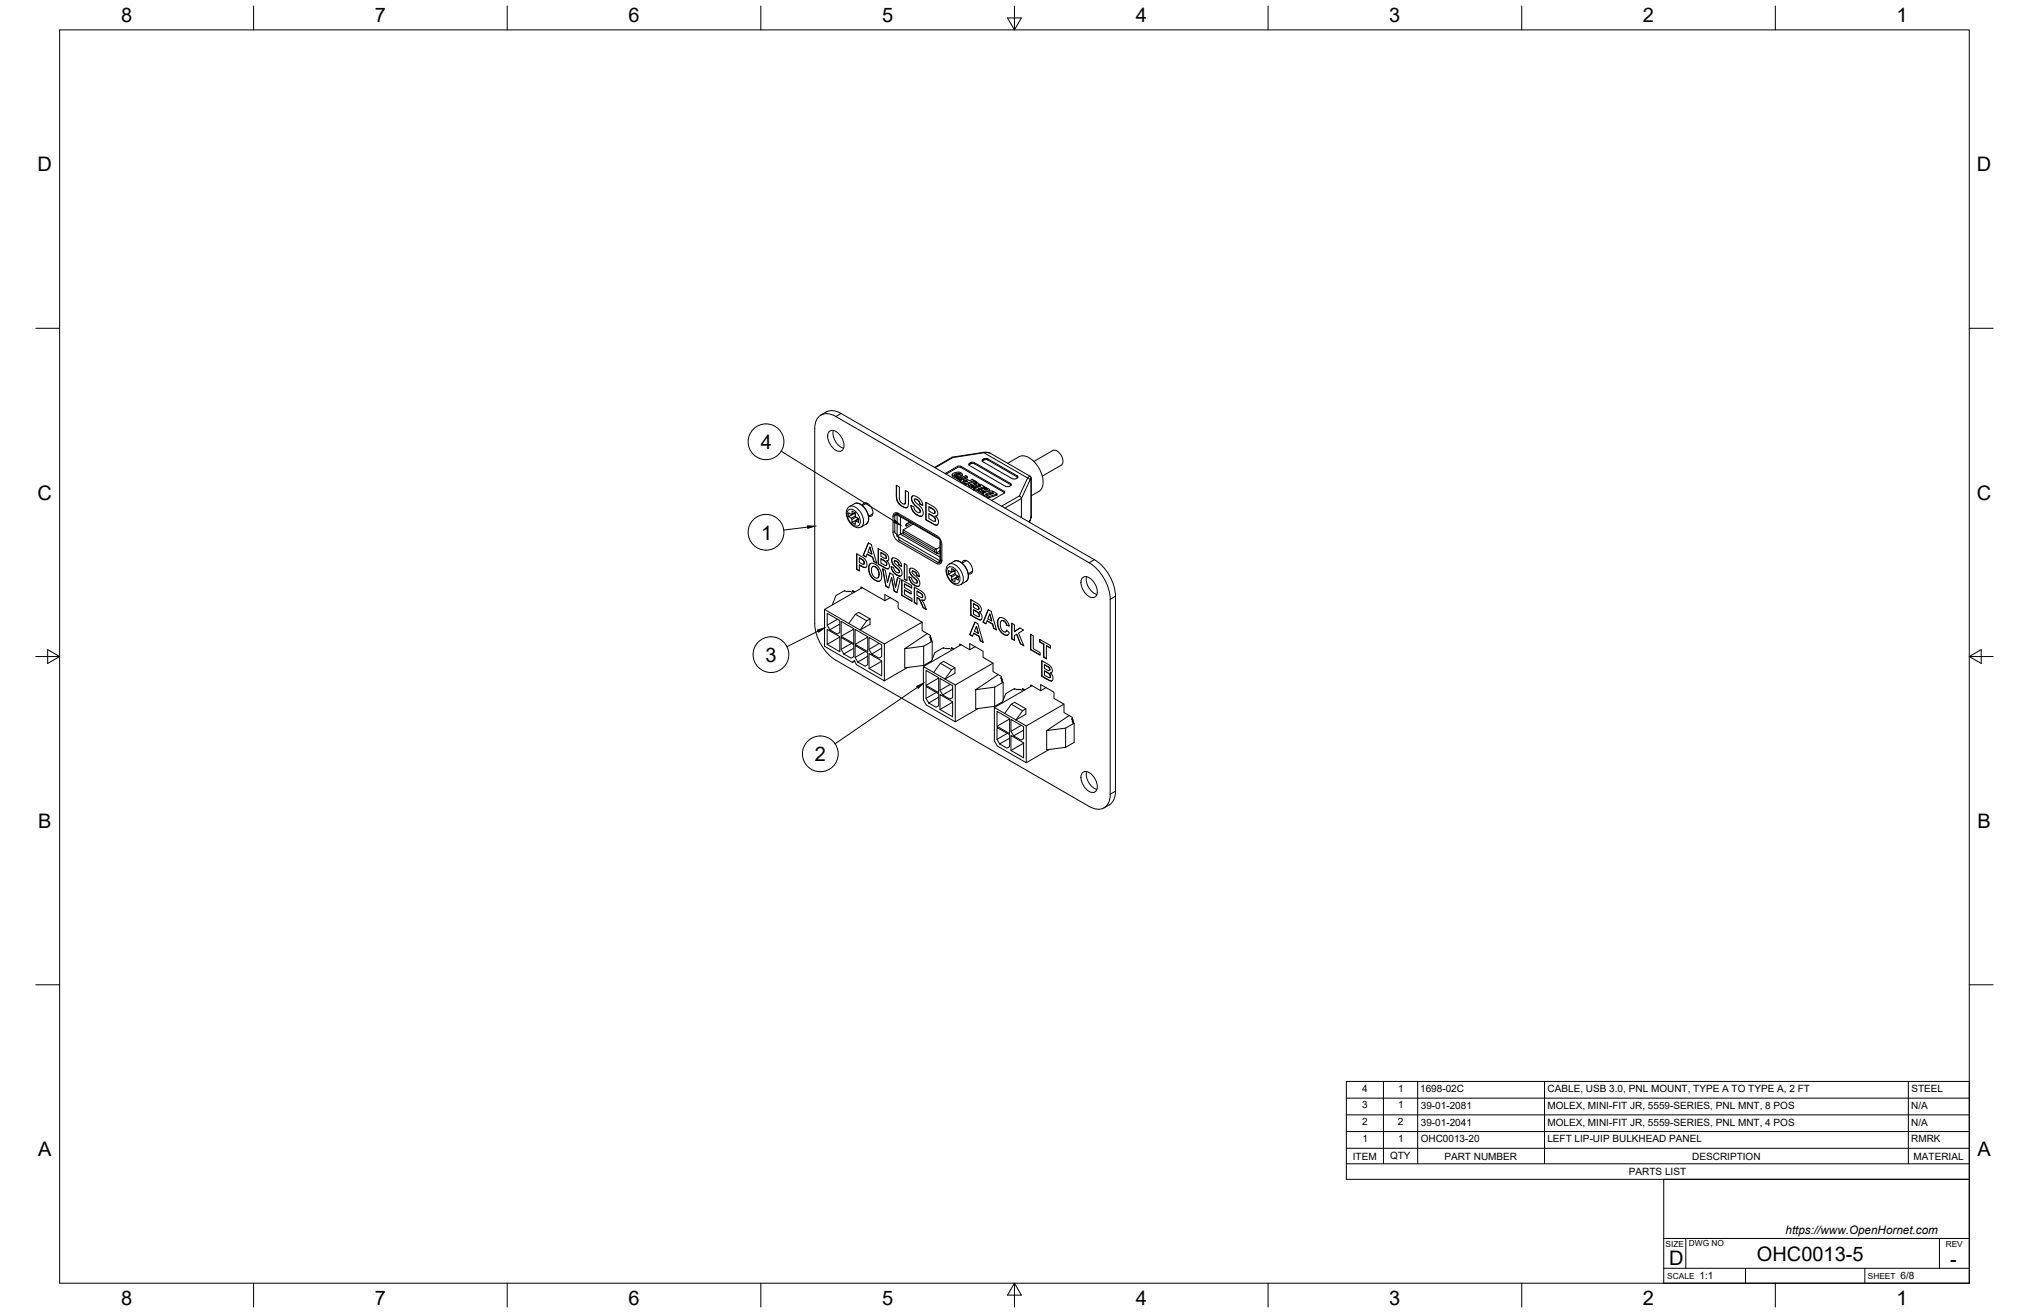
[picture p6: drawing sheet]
<svg xmlns="http://www.w3.org/2000/svg" width="864mm" height="559mm" viewBox="0 0 864 559" stroke-linecap="round" stroke-linejoin="round" font-family="sans-serif">
<!-- layer: Visible -->
<g fill="none" stroke="#000" stroke-width=".43">
<path d="M349.4 176.6a6.6 6.6 0 0 1 6-1.7l2.6 1.1 107.8 62.2M352.9 183.7a3.2 3.2 0 0 1 4.6 1.5 5.9 5.9 0 0 1 1.1 6.3 3.2 3.2 0 0 1-4.6-1.4 5.9 5.9 0 0 1-1.1-6.4zM354.7 183.2a7 7 0 0 0 4.4 7.6M405.6 194.7l-.4-.1-7.5 4.3M412.7 197.6l-.3 .3M412.7 197.7l1.1-.5 1 .2 15.6 9.1M413.1 196.9h1.7M413.1 196.9l-.7 .5 .3 .7 15.3 8.9a1.62 1.62 0 0 0 2.4-1l-.3-.3M414.8 196.9l15.3 8.8M418.8 195.3l-.7 .5 .2 .7 12.5 7.2M418.8 195.8l-.7 .5M418.8 195.3h1.7l12.4 7.2"/>
<path d="M418.8 195.8h1.7l12.4 7.2M420.7 192.6l1 .4M420.7 192.6l-1.9-.1-13.5 2.1M420.7 192.6l.7 .3M421.7 193l16.7 9.7M428.9 197.2l4.8-2.8a5.6 5.6 0 0 1 6.3 2 10.9 10.9 0 0 1 3.3 11.7l-1.1 1-3.2 1.9M440 196.4l8.1-4.7a3.8 3.8 0 0 1 4.2 3.6v1.9l-.6 .8-8.1 4.6M361.1 215.9l3.4-1.8 1.2 .2 1.2 .8 1.5 1.6 1.1 2.1 .3 2.2-.6 1.6-3.5 2-1.5-.2-1.4-.9-1.6-1.8-.8-1.9-.1-2.3zM361.2 219.9l1.1 .7M362.6 218.8v-1.3l1.5 .8-.1 1.3 1.5 1.2-.1 1.6-1.1-.7 1.2-.9M363.5 218.5v.1M364 218.2l-1.6 .7"/>
<path d="M364 218.3l-1.6 .6-1.2-.6v1.6l2.3-1.3 .6 .3M364 219.6l-1.7 1 .3 .5 1.7-1M368.9 214.1l-1.8 1a1.51 1.51 0 0 1 1.2-1.2 1.51 1.51 0 0 1 1.6 .8 4 4 0 0 1 1.2 4.9l-1.4 .1 1.8-1.1M381.6 206.6v4.8l.3 1.6 1.7 2.2 1.4 .7h1.2M381.6 212.4l.5 1M381.7 218.8l-.8 .2M381.7 218.8l.1 .1M381.7 212.4l-.2-5.9 1.3 .7 .2 6 1.3 1.2 .6 .1 .4-.4M381.8 218.8l-.2 .4-.7-.2v7.8l.2 .1M381.9 218.8l.6 .7 17.6 10.1v8.3l.3 .9M382 213.5l.8 1M382.3 218.5l-.5 .3"/>
<path d="M382.4 218.5l16.7 9.7 1.3 1.7 .5 1.9M382.4 218.5l-1-.3-.8 .2-.5 1.4 .1 7.3 .7 1.9 1.5 1.4M382.5 218.6l-.6 .1M382.7 214.6l1.6 1M384.2 215.6l1.3 .4M385.4 214l-.1-5.3 1.4 .8-.2 5.7-.4 .7-.7 .2M385.4 208.8v4.6l-.4 1.1M387.8 215.2l.7 2.3 .9 1.1 1.1 .6M387.9 212.2l.7 1.8M388.2 211.3l-.2 .8M388.3 211.2l1.3-.1 1.8 1.2 1.1 1.6 .3 1.2-1.3-.6M388.5 217.5l-.8-2.4 1.3 .6 .4 1.4 1 .9 .9 .2 .3-.5"/>
<path d="M388.5 211l-.5 .8 .3 1.6 1.1 1.5 2.1 2 .3 .8-.4 .5M388.5 214l2.7 2.5M388.6 217.4l1.9 1.8 1.9 .4M389.4 212.4l1.3 .4 .9 1.6 1.1 .6M389.4 212.4l1 .2M389.5 212.4l-.3 .4 .2 .6 2.6 2.5 .8 1.5v1.7l-.5 .6-.5 .1M390.3 212.7l.9 .7M390.4 219.2l1.5 .5M391 216.5l.6 .6M391.1 213.4l.5 1M391.5 217.1l.3 .5M394.2 213.8v7.3"/>
<path d="M395.4 218.7l2.3 1.3M395.4 215.8l1.9 1M397.2 216.9l.6 .4M397.7 217.4l.3 .6M397.9 218.1l-.2 .4 .3-.6-.4-.9-2.2-1.2v1.7l2.3 1M398.3 219.7l.6-.3 .3-.8-.7-1.9-1-.9-3.4-2.1v7.5M398.7 219.5l-.4 .2 .9 1.2 .3 1.3-.2 .9-.6 .4M402.3 201.5l5.3-3 1.1-.2 18.7 10.8M402.7 201.8l4.9-2.9 1.1-.1 18.7 10.8M405.3 201.9l.1 .8 1.5 .6M405.5 201.6l2.5-.7 1.6 .9-1 .7-1.7 .3-1.3-.5zM406.2 202v.1"/>
<path d="M406.3 201.9l1.7-.6 .7 .4-1.8 .7-.6-.2zM406.3 201.8v.4M406.9 203v.5l.9 .4M406.9 203l1.7 .4 2.4-1 .7 .4-3.2 1.2-.7-.4 .2-.2zM407 201.6v.5M407.8 203.4l.1 .7 .6 .4v-.5M407.9 201.4v.4M408 201.4v.4M408.5 201.5v.5l-2.1 .3M408.7 203.9v.5M408.7 204.7v.6M408.8 204.6l1.8-.7 2 .7 1.1-.6 .9 .5-3.8 1.6-1.9-1.1z"/>
<path d="M409.6 201.8l-.2 .8-1.3 .6M409.8 204.9l1-.5 1.1 .4-1.5 .5zM410 204.8v.3M410.3 204.6v.5M411 202.4v.1M411 204.4v.5M411.3 205l-1.2 .2M411.4 204.5v.5M411.7 202.9v.5l-3.2 1M412.1 206.1l.1 .7 1.5 .8 .4-.1v-.6M412.2 206l2.8-1.3 .7 .5-1.5 .6 1 .4 .6-.4-.7-.3 .8-.1 .8 .5-1.7 .9-1.7-.7-.2 .2 1 .6-.4 .2zM412.3 205.8l-1.5 .6 .1-.5"/>
<path d="M413.7 207.1v.5M413.7 204v.2M414.1 207l.7 .3M414.4 207.5l.1 1 2 .2M414.4 207.5l.6-.3 .7 .4 1.7-.7-.9-.4 .9-.3 1.5 .8-2.8 1.3-1.4-.1-.2-.2 .5-.2zM414.4 208h.1M414.6 204.5v.5M414.7 208.2v.5M415 204.7v.2M415.1 205.4v.6M415.1 206l-.4 .1M415.1 206l.3 .1"/>
<path d="M415.6 205.3v.1M415.7 205.8v.2M415.8 205.2v.2M416.1 208.3v.5M416.5 208.6l.1 .6 1.4 .8 .5-.2v-.5M416.5 208.5l2.8-1.2 .6 .4-1.2 .5 .9 .3 .6-.2-.5-.4 .6-.1 .9 .6-1.7 .8-1.7-.7-.2 .2 .9 .6-.5 .3zM416.5 206.5v.5h.6M416.5 206.7l-1.5 .5M416.7 206v.4M418 209.6v.4M418.4 210.3v.6M418.5 210.1l1.4-.8 2.1-.4 2.3 1.3-3.8 1.5-2-1.1z"/>
<path d="M418.5 209.4l.6 .2M418.8 207.1v.5M418.9 207l-.1 .6-2.2 .8v-.3M419.3 207.3v.2M419.5 210.3l2.1-.8 1.4 .4-2.8 1zM419.6 207.8v.5M419.7 207.9v.5M419.7 208.3l-.5 .1M419.7 208.4l.2 .1M419.8 207.8v.1M419.9 207.7v.1M420.5 211.5v.5"/>
<path d="M421.2 208.4v.6M422.4 210.1l-.9-.1-1.7 .7M422.4 209.6v.5M424.3 210.1v.6l-3.8 1.3M427.4 209.9l-5.3 3.1M427.4 209.1l.3 .4-.3 .4M427.4 209.6l.2 .1M432.9 203.4l-1.1 .5-1-.2M432.9 202.5l.4 .5-.4 .4M432.9 203l.3 .2M433.9 211.1l.9 1.1-.1 8.1M438.2 202.7h.2"/>
<path d="M438.4 202.7l.5 .9M438.9 203.6l-.1 .2M438.9 219.6l-.8 2.6M439 203.6l-.2 16.7M362.6 221.1v1.3l2.4-1.3M364 221.9v1.3l-1.4-.8M364.7 235.7v6.6l1.1 .6M364.9 220.5v.5M365.4 220.8l-1.4 1.1 .3-.2M365.8 237.5l1.8 1.1 .3 1.1a.7 .7 0 0 1-.6 .5 .7 .7 0 0 1-.7-.3l-.8-.5zM365.8 237.5l1.5 .8M367.2 238.3l.5 .5"/>
<path d="M367.4 236.4l1.2 .7 .6-1.3 2.3 1.3 .5 1.8 1.1 .7M367.5 236.3l2.1-5.3 1.2 .7 2.3 8-1.2-.7M367.6 238.9l.3 .6M367.8 239.6v.4M369.1 235.9l2.4 1.2M369.7 231.1l-2.2 5.2 1.1 .7M370.2 232.9l.9 2.9-.8-2.9-.9 2.1 1.6 .8M370.6 239.8l-.5 .6-.3 1.3 .2 1.8 .6 1.4M371.4 237.2l.6 1.7M373.9 233.5v6.5M374.9 237.8l2.1 1.2M374.9 235.2l1.8 .9"/>
<path d="M376.6 236.2l.5 .4M376.9 239.1l.5 .4M377 236.7l.3 .5M377.2 237.3l-.2 .4 .3-.6-.4-.8-2-1.1v1.5l2.1 1M377.3 239.6l.2 .5M377.5 238.7l.6-.3 .2-.6-.6-1.8-3.9-2.6v6.7M377.9 238.6l-.4 .1 .8 1.1 .3 1.1-.2 .8-.5 .4M379.5 238.5l.6 1.6M379.7 237.7l-.1 .7M379.8 237.6l1.2-.1 1.7 1.2 .8 1.2 .3 1.2-1.2-.6M380 237.4l-.4 .7 .1 1.1 .9 1.5 2.1 2 .2 .7-.4 .4M380.8 238.7l.9 .2"/>
<path d="M380.8 238.7l1.3 .4 .6 1.3 1.1 .6M380.8 238.7h-.1M380.9 238.7l-.3 .3 .1 .5 2.4 2.3 .7 1.3 .1 1.5-1 .6M381.1 226.9l.7 1.2M381.6 238.9l.8 .6M381.9 228.1l.7 1.3M382.3 239.6l.4 .8M382.4 230.4l16.7 9.6 1.3-.2 .5-1.3M382.5 229.4v.3l17.2 9.9 .5-.3v-.5M384.4 226.4l13.4 7.7v.8l-13.4-7.7zM384.4 226.4v-.9l14.1 8.2-.7 .4M384.4 226.7l-2.6 1.5"/>
<path d="M385 239.9v6.5l1 .6M387.2 222.2l-1.5 .9-.1 .7 2.4-1.1M387.3 222.3l-1.7 .9M388.7 223.1l-4.3 2.4M394.2 221.1l3.7 2.2 1.1 .1M394.2 221.1l3.7 2.2M397.6 220.1l.5 .5M397.8 223.4h1M397.8 234.9l.7 .4M398 220.7l.2 .6M398.1 221.3l-.2 .5 .3-.7-.5-1.1-2.3-1.3v2l2.1 1.2 .4-.1M400 234.5h-.1"/>
<path d="M400.1 235.3l-.8 .5-.8-.5M400.1 234.5h-.1M400.1 232.8l-1.6 .9v1.6M400.1 234.4l-1.6 .9M400.2 229.6h-.1M400.4 238.8h-.5l-.2 .8M400.9 238.5l-.5 .3M400.9 231.8v6.7M400.9 238.3l-.5 .5M409.5 239.6a1.51 1.51 0 0 1 1.2-1.2 1.51 1.51 0 0 1 1.6 .8 4 4 0 0 1 1.2 4.8l-1.4 .2 1.8-1.1M411.3 238.6l-1.8 1.1M465.8 238.2a19.9 19.9 0 0 1 9 15.5v83a6.3 6.3 0 0 1-2.6 5.8l-2.3 1.3"/>
<path d="M350.9 259.4l25.5 14.7v15.7l-11.9-6.9-.8-1.8-.9 .8-11.9-6.8zM362.9 251.8v-.5l1 .6M363.4 251.6l-.9 .4-.7-.4-1.3 .2-.6-.3-.4 .2-.1-.3-3.6 2.1-1.6 4M365.8 240.5l2 .9M366.4 250.4v-.6l10.2 5.9M367 250.1l-16.1 9.3M367.7 240.1h-.1M368.3 241.6l.5-.4 .2-.8-.6-2.1-1.2-1.1-2.6-1.5 .1 6.6M368.4 241.5h-.7M368.6 241.4h-.8l-1.9-1-.1 2.6-1.2-.7M369.7 242l.8 2.9M370 240.4l-.2 1.5"/>
<path d="M370.1 240.4l.8-.7 1.6 .4 1.5 1.3 1.1 2 .2 1.8-.3 1.5-1.2 .7-1.3-.4M370.6 244.9l2 2 1.2 .5 .8-.2M370.6 244.9l.6 1.1 1.4 .9M371.3 241.2l-.4 1.4 .5 2 1.1 1.3h1.2M372.5 241.3l1.3 1.1M372.6 241.2h-1.3h1.3l1.2 1.2 .4 2-.5 1.5 .4-1.4M373.7 242.5l.5 1.9M373.9 240l3.3 1.9 1 .1M373.9 240l3.3 1.9M375.8 242.1l1.3 7.3 1.2 .7M377 249.5l1.3 .7 1.2-4.3 1.2 5.6 1.1 .6M377.1 242h.9"/>
<path d="M377.4 240.2l-.2 .4 .3-.6-.5-1-2.1-1.2v1.8l2.3 1M377.7 247.8l-.9-5.1-1.2-.6 1.5 7.3M378.8 243.9l-1.1 3.9 1-4 1.4 .8 1 5.3M378.9 254.4l-2.3 1.3v-2.7l5.7 3.3v2.6l10.2 5.9v3.6l3.5 2v.9M378.9 254.3v.1M379.4 241.1l.6 2.1 1.7 1.5M379.4 245.9l1.3 5.6M380 243.2l-.7-2.1 1.1 .5 .3 1.1 .7 .8 .9 .3 .5-.5M380 240.1l2.4 2.2M380.1 243.1l1.6 1.6 1.8 .4M381.6 244.7l1.4 .5M382.1 245.8l-1 4.1 .9-4.2 1.2 .7-1.4 5.8-1.2-.7"/>
<path d="M382.2 242.3l.6 .5M382.7 242.9l.2 .4M383.9 246.8v6.5l4.3 2.5M384.9 248.5l3.1 1.8v-1.1l-4.2-2.5 .1 6.6M385 246.4l-.1-6.6 1.1 .7v6.7l-1.1-.7M387 245.5l.5 2.1 1.8 1.4M387.1 242.8l.6 1.6M387.3 242l-.1 .8M387.4 242l1.2-.1 1.7 1.2 .9 1.4 .2 1-1.2-.6M387.5 247.6l-.7-2.1 1.2 .5 .4 1.2 .6 .6 .9 .4 .5-.5M387.6 241.8l-.4 .7 .2 1.3 .7 1.1 2.3 2.3v.7l-.3 .3M387.6 244.5l2.3 2.2"/>
<path d="M387.6 247.5l1.7 1.5 1.8 .5M387.8 252.7l-2.9-1.6v1.8l3.3 1.9v1.1l-4.4-2.5M388 250.2l-3-1.7-.1 1.5 2.9 1.7v1.1l-2.9-1.7M388.3 243.1l1 .1M388.4 243.1l1.2 .4 .7 1.3 1.1 .6M388.4 243.1h-.1M388.5 243l-.3 .3 .1 .6 2.4 2.2 .7 1.3 .1 1.5-.4 .5-.6 .2M389.1 256.5l1.2 .7v-2.8h.3l.9 .8 1.5 3.4 1.2 .7M389.1 243.3l.9 .6M389.2 249.1l1.4 .4M389.2 249.9v6.5l1.1 .6M389.8 246.7l.6 .5"/>
<path d="M389.9 243.9l.4 .9M390.2 247.2l.3 .5M390.3 254.4l.9 .5M390.3 251.6v1.7l2.2 1M391.1 254.9l.5 .5M391.5 255.4l1.5 3.2M392 252.7l.6 .4M392.2 252.6l-1.9-1 2.1 1.3 .3 .7-.2 .7M392.3 255.4l.8 .1 .6-.4 .1-1-.4-1.2-1.2-1.3-3.1-1.7 .1 6.5M392.5 253.2l.2 .5M392.5 254.3h-.1M392.6 253.8v.4"/>
<path d="M393.5 255.4h-1.2l2 4.1-1.4-.8M403.4 240.5l3.5-1.9 1.3 .2 1.4 .9 1.3 1.6 1 2 .3 2.1-.6 1.7-3.5 1.9-1.4-.1-1.4-.8-1.5-1.6-.9-2.2-.2-2.2zM403.6 244.4l1.2 .6M405 245.6v1.2l2.5-1.2M405.1 243.3v-1.3l1.4 .8v1.3l1.4 1.2v1.6l-1.1-.7 1.1-.9M406 243v.1M406.4 242.8l-1.6 .6M406.4 242.8l-1.6 .6-1.2-.6v1.6l2.4-1.3 .5 .3M406.5 246.4l-.1 1.3-1.4-.9M406.5 244.1l-1.7 .9 .2 .6 1.8-1M407.4 244.9l-.1 .6M407.9 245.3l-1.4 1.1 .3-.2"/>
<path d="M413.3 255.2v6.5M414.3 259.6l2.1 1.2M414.3 256.9l1.8 1M416 257.9l.5 .4M416.4 258.4l.3 .5M416.6 259l-.2 .4 .3-.6-.4-.8-2-1.1v1.6l2.1 .9M420.7 259.5l-2.2 5.3 1.2 .6M460.7 245.9a3.2 3.2 0 0 1 4.6 1.5 5.9 5.9 0 0 1 1.1 6.4 3.2 3.2 0 0 1-4.6-1.5 5.9 5.9 0 0 1-1.1-6.4zM462.5 245.4a7 7 0 0 0 4.4 7.6M352.1 267.9l5.3 3.1v6.3l-5.3-3.1zM352.1 261l5.3 3.1v5.1l-1.1 .6-3.1-1.8-1.1-1.9zM356.4 263.5l-4.3 2.6"/>
<path d="M357.4 271.1l-5.3 3.1M357.4 265.6l-4.2 2.4M358 271.3l5.4 3.1v5.1l-1.2 .6-3.1-1.8-1.1-1.9zM358 264.4l5.4 3.1v6.4l-5.4-3.1zM362.4 273.8l-4.4 2.6M363.4 267.7l-5.4 3.1M363.4 275.9l-4.3 2.4M364 274.7l5.3 3.1v5.1l-1.1 .6-3.1-1.8-1.1-1.9zM364 267.9l5.3 3.1v6.3l-5.3-3.1zM364.1 261.4l1.4-.8 4.8 2.8M368.3 277.3l-4.3 2.5M368.9 264.2l1.4-.8v2.3l-4.2 2.4 2.8-3.9-4.8-2.8-2.8 3.9"/>
<path d="M369.3 279.3l-4.2 2.4M369.3 271.1l-5.3 3.1M369.9 278.2l5.4 3.1v6.3l-5.4-3.1zM369.9 271.3l5.4 3.1v5.1l-1.2 .6-3.1-1.8-1.1-1.9zM374.3 273.8l-4.4 2.6M375.3 275.9l-4.3 2.4M385.1 276.1v8.1l8-1 3.4-2M392.5 264.8l-16.1 9.3M393.1 275v8.2M394.7 269.7l-9.6 6.4 8-1.1M396 270.9l-.4 .2 .7 .4v.5M396.3 271.5l-.3 .3 .4 .2-.4 .3 .6 .4-.4 .2h.6l-3.7 2.1"/>
<path d="M396.4 272v.6M396.6 272.7v.2M396.8 272.9v7.7M405 276.1v-.5l1 .6M405.4 275.9l-.8 .4-.7-.4-.4 .2-.4-.2-.5 .2-.6-.3-.4 .2-.1-.3-3.6 2-1.6 4.1M408.5 274.7v-.6l4.2 2.4M409.1 274.4l-16.1 9.3M412.7 270.1l1.2 .7 .6-1.3 2.3 1.3 .5 1.8 1.1 .7M412.8 270l2.2-5.2 1.2 .7 2.3 7.9-1.3-.7M413.3 261.7l3.3 1.9 1 .1M413.3 261.7l3.3 1.9M414.4 269.6l2.4 1.2"/>
<path d="M415 264.8l-2.2 5.2 1.2 .7M415 275.2l-2.3 1.3v-2.6l5.7 3.3v2.6l4.3 2.4v3.6l3.5 2.1v.9M415.5 266.6l1 2.9-.9-2.9-.8 2 1.5 1M416.3 260.8l.5 .5M416.5 263.7l.9 .1M416.7 261.3l.2 .5M416.7 270.9l.6 1.7M416.8 261.9l-.2 .5 .3-.8-.5-.8-2.1-1.2v1.8l2.3 1M416.9 260.4l.6-.2 .2-.7-.6-1.7-3.9-2.6v6.6M417.3 260.3l-.4 .1 .8 1.1 .3 1.3-.7 1M418.4 264.8l1.2 .7 .6-1.3 2.3 1.4 .5 1.8 1.1 .6M418.5 264.8l2.1-5.3 1.3 .7 2.3 7.9-1.3-.7"/>
<path d="M420.1 264.3l2.4 1.3M421.2 261.4l.9 2.8-.8-2.9-.8 2.1 1.5 .9M422.4 265.6l.6 1.8M424.6 265.1l.2 1.6 .6 1.2M424.7 265v-.9l.4-.9 1.4-.4 1.9 1.3 1.2 2.3-1.2-.3M425.3 268l1 1.3 1 .6M425.4 262.9l-.6 1.2-.1 1.3 .7 2.5 1.9 2 1.6 .3M426.2 264.2h1.1M427.2 270l1.6 .3M427.2 264.3l.9 .7M428 269l.5-.8 1.1 1-.9 1.2M428 265l.5 1"/>
<path d="M429.5 266.4l-1-.4-.3-.9-.9-.9-.7-.2-.7 .6-.1 1.8 .7 1.8 1.2 .8 .5-.2 .3-.6M430.6 271.9l1.2 .6v-2l1-.6 1.6 4 1.3 .8M430.7 265.3v6.5l1.1 .6M431.8 268.8v-2.9l-1.2-.7 .1 6.6M432.7 270l1.7 3.9M434.1 267.3l-2.3 1.5 2.3-1.5 1.6 .8-2.2 1.4 2.3 5.3-1.5-.8M438.7 270v6.4l4 2.3M438.7 276.4l-.1-6.5 1.2 .7v5.5l2.9 1.6v1.1l-4.1-2.3M442.5 273.2l1.8 .9M442.6 272.2v1l1.7 .9v5.6l1.1 .6M442.6 273.2l-.1-1.1 4.6 2.6v1.2l-1.7-1M444.2 274.2l.1 5.5"/>
<path d="M447.1 275.7l-1.7-.8v5.5l-1.2-.7M355.7 281l107.8 62.2M355.8 281a19.9 19.9 0 0 1-9-15.6v-82.9a5.5 5.5 0 0 1 4.7-6.5l2 .3 2.3 1 107.7 62.2a19.8 19.8 0 0 1 9 15.6v82.9a5.3 5.3 0 0 1-6.7 6.2l-2.2-1M363.8 281.3l-1 .6M375.3 281.4l-5.4 3.1M386.2 284.1l-9.8 5.7M393 283.7l13.6 7.8v15.7l-12.3-7.1-1.3-2.2zM394.1 292.2l5.4 3.1v5l-1.1 .7-3.1-1.8-1.2-2zM394.1 285.3l5.4 3.1v6.4l-5.4-3.1zM398.5 294.7l-4.4 2.5M399.5 296.7l-4.2 2.5M399.5 288.6l-5.4 3.1"/>
<path d="M400.1 288.7l5.4 3.1v5.1l-1.2 .7-3.1-1.8-1.1-2zM400.1 295.6l5.4 3.1v6.4l-5.4-3.1zM400.2 282.3l4.8 2.8M404.5 291.3l-4.4 2.5M405.5 298.9l-5.4 3.1M405.5 293.3l-4.3 2.5M406.5 284.2l-1.5 .9-2.8 3.9 4.3-2.5v-2.3l-4.9-2.7-1.4 .8-2.8 3.9M415.3 293.5v8.2l8.1-1.1 3.3-1.9M422.7 282.2l-16.1 9.3M423.4 292.5v8.1M424.9 287.1l-9.6 6.4 8.1-1M426.2 288.3l-.3 .3 .7 .4v1"/>
<path d="M426.6 289l-.5 .2 .5 .3-.5 .2 .7 .4-.4 .2 .6 .1-3.6 2.1M426.8 290.1v.2M427 290.4v7.6M430.4 299.7l4.9 2.8M435.2 293.6v-.5l1 .5M435.7 293.3l-.9 .5-.7-.5-2.3 .1-.1-.3-3.6 2.1-1.6 4M438.7 292.2v-.7l4.3 2.5M439.3 291.8l-16.1 9.3M443.5 287.7l3.3 1.9 1 .1M443.5 287.7l3.3 1.9M443.5 281.2v6.5M444.5 282.9l1.8 .9"/>
<path d="M444.5 285.6l2.1 1.1M445.2 292.7l-2.2 1.3v-2.7l5.6 3.3v2.6l4.3 2.5v3.6l3.5 2v.9M445.2 292.6v.1M446.2 283.9l.5 .4M446.5 286.8l.5 .5M446.6 284.4l.3 .5M446.7 289.7l.9 .1M446.8 285l-.2 .4 .3-.6-.4-.8-2-1.1v1.6l2.1 .9M446.9 287.3l.2 .5M447 287.9l-.2 .5 .3-.7-.5-1-2.1-1.1v1.7l2.3 1.1M447.1 286.4l.6-.2 .2-.6-.6-1.8-3.9-2.6v6.6M447.5 286.3l-.4 .1 .8 1.1 .3 1.1-.2 .8-.5 .4"/>
<path d="M452.9 299.7l-16.1 9.2M416.4 301.5l-9.8 5.7M423.2 301.1l13.6 7.8v15.7l-12.3-7.1-1.3-2.2zM424.3 309.6l5.4 3.1v5.1l-1.1 .6-3.1-1.8-1.2-1.9zM424.3 302.7l5.4 3.1v6.4l-5.4-3.1zM428.7 312.1l-4.4 2.6M429.7 314.2l-4.2 2.4M429.7 306l-5.4 3.1M430.3 306.2l5.4 3.1v5l-1.2 .7-3.1-1.8-1.1-2zM430.3 313l5.4 3.1v6.4l-5.4-3.1zM434.7 308.7l-4.4 2.5M435.7 316.3l-5.4 3.1"/>
<path d="M435.7 310.7l-4.3 2.5M436.6 301.7l-1.3 .8-2.9 3.9 4.2-2.4v-2.3l-4.8-2.8-1.4 .8-2.8 3.9M446.6 319l-9.8 5.6M453.6 309.9v8.2M455.1 304.5l-9.6 6.4 8.1-1M456.4 305.8l-.4 .2 .8 .4v1M456.8 306.4l-.4 .2 .4 .3-.4 .3 .6 .3-.4 .2 .6 .1-3.6 2.1M457 307.5v.3M457.2 307.8v8.2l-3.6 2.1-8.1 1v-8.2M460.7 328.9a3.2 3.2 0 0 1 4.6 1.5 5.9 5.9 0 0 1 1.1 6.3 3.2 3.2 0 0 1-4.6-1.4 5.9 5.9 0 0 1-1.1-6.4zM462.5 328.4a7 7 0 0 0 4.4 7.6"/>
</g>
<!-- layer: Visible Narrow -->
<g fill="none" stroke="#000" stroke-width=".43">
<path d="M358 176l-2.3 1.3M398 199.1l7.6-4.4 13.2-2 18.6 10.7M407.6 198.5v.5M409 198.5v.5M412.7 197.2v.5M413.1 196.9v.5M414.8 196.9v.5M418.3 195.5v.5M418.6 192.5l2.2 .2M418.8 195.3v.5M420.4 195.3v.5M361.2 217a3.3 3.3 0 0 1 4.2 2.2 3.3 3.3 0 0 1-.3 4.7 5 5 0 0 1-4.6-5.2z"/>
<path d="M361.6 215.6a4.4 4.4 0 0 1 5 2.9 4.4 4.4 0 0 1 0 5.7M363.7 214.3a4.4 4.4 0 0 1 5 2.9 4.4 4.4 0 0 1 0 5.8M380.9 219.4l-.8 .4M381.6 210.4l-.1 .1M381.8 218.8l-.7 .4M383.2 219.9v7.4l16.9 9.7M385.4 212.8l-.1 .1M390.1 215.5l-.1 .1M396.2 216.1l-.1 .1M396.5 219.3h-.1M407.2 202.8v.2M407.6 203.4v.5"/>
<path d="M407.9 203.7v.5M408.5 201.5v.5M409.1 205.1v.4M411.6 202.9v.5M412.3 206.4v.5M413.6 206.1v.4M414 207v.5M414.3 206.6v.5M414.5 204.6v.5M416.7 208.8v.5M417 206.5v.5M417.4 206.7v.2"/>
<path d="M418 208.6v.4M418.4 209.4v.5M418.8 209v.5M418.8 210.7v.4M420.2 208.2v.1M424.2 210.3v.5M427.4 209.1v.5M430.1 205.7v.5M432.9 202.5v.5M437.4 203.4l.7 .4 .3 .6M437.4 203.4l-3.5 7.7-7.6 4.3M437.4 203.4l.4-.5a.7 .7 0 0 1 .8 .1 .7 .7 0 0 1 .2 .8"/>
<path d="M438.4 204.4l-3.7 7.8-7 4M438.8 203.8v16.5M438.8 203.7l-.4 .7M366.4 237.7l-.1 .1M375.7 235.5l-.1 .1M376 238.3l-.1 .1M380.9 226.1l-.8 .4M383.1 230l-.7 .4M385.5 223.6l.4 .3M396.4 222.4l-.1 .1M399.3 239.4l-.7 .4M400 229.3l-18.2-10.5v9.4l18.6 10.6v-8.9"/>
<path d="M400.3 238.8l-.6 .4M406.1 238.9a4.4 4.4 0 0 1 5 2.8 4.4 4.4 0 0 1 0 5.8M438.4 221.6l-.1 .2M438.4 221.6l-.3 .6M438.8 220.3v.1M438.8 220.2l-.4 1.3M465.8 238.2l-2.3 1.3M366.6 240.9h-.1M375.8 241.1l-.1 .1M381.4 241.4l-.1 .1M389 245.8l-.1 .1M390.6 254.4l-.1 .1"/>
<path d="M391.3 252.1l-.1 .1M392.2 256.7h-.1M403.6 241.5a3.3 3.3 0 0 1 4.2 2.2 3.3 3.3 0 0 1-.3 4.7 5 5 0 0 1-4.6-5.2zM404 240.1a4.4 4.4 0 0 1 5 2.9 4.4 4.4 0 0 1 0 5.8M415.1 257.3h-.1M474.8 253.7l-2.3 1.4M415.2 262.9h-.1M415.4 260.1h-.1M445.3 283.3h-.1M445.5 288.9h-.2M445.6 286l-.1 .1M474.8 336.7l-2.3 1.3"/>
</g>
<!-- layer: Border -->
<g fill="none" stroke="#000" stroke-width=".43">
<path d="M25.4 12.7h812.8v533.4h-812.8zM107.9 2.6v10.1M215.9 2.6v10.1M323.8 2.6v10.1M428.8 7.6h5.9l-2.9 5.1zM431.8 2.6v10.1M539.7 2.6v10.1M647.7 2.6v10.1M755.6 2.6v10.1M15.2 139.7h10.2M838.2 139.7h10.1M15.2 279.4h10.2"/>
<path d="M20.3 276.5l5.1 2.9-5.1 3zM838.2 279.4l5.1-2.9v5.9zM838.2 279.4h10.1M15.2 419.1h10.2M838.2 419.1h10.1M107.9 546.1v10.2M215.9 546.1v10.2M323.8 546.1v10.2M431.8 546.1l2.9 5.1h-5.9zM431.8 546.1v10.2M539.7 546.1v10.2M647.7 546.1v10.2"/>
<path d="M755.6 546.1v10.2"/>
</g>
<!-- layer: Parts Lists -->
<path d="M573 460.2h265.2v41.7h-265.2zM573 474.5h265.2M573 467.4h265.2M588.8 460.2v35.1M603.4 460.2v35.1M657.4 460.2v35.1M812.2 460.2v35.1M573 495.3h265.2M573 488.7h265.2M573 481.6h265.2" fill="none" stroke="#000" stroke-width=".43"/>
<!-- layer: Balloons -->
<g fill="none" stroke="#000" stroke-width=".43">
<path d="M332.5 192l48.2 29.8M343.8 224.3l-10.2 1.3M348.2 268.6l-13.3 6.6M390.5 292.5l-35.1 24"/>
<circle cx="326" cy="188" r="7.6"/>
<circle cx="326" cy="226.5" r="7.6"/>
<circle cx="328.1" cy="278.6" r="7.6"/>
<circle cx="349.2" cy="320.8" r="7.6"/>
</g>
<path d="M343.7 223.8l3.1 .1-3 .9zM380.9 221.4l2.3 2.1-2.8-1.2zM348 268.1l2.9-.9-2.5 1.8zM390.2 292.1l2.8-1.3-2.2 2.1z" fill="#000" stroke="#000" stroke-width=".43"/>
<!-- layer: Titleblock -->
<path d="M708.1 501.9h130.1v44.2h-130.1zM708.1 539.8h130.1M708.1 527.1h130.1M717.5 527.1v12.7M742.9 539.8v6.3M793.7 539.8v6.3M825.5 527.1v12.7" fill="none" stroke="#000" stroke-width=".43"/>
<g font-size="8.5">
<text x="51.6" y="9.4">8</text>
<text x="159.5" y="9.4">7</text>
<text x="267.5" y="9.4">6</text>
<text x="375.4" y="9.3">5</text>
<text x="483.4" y="9.4">4</text>
<text x="591.3" y="9.4">3</text>
<text x="699.3" y="9.4">2</text>
<text x="807.2" y="9.4">1</text>
<text x="16" y="72.9">D</text>
<text x="841.4" y="72.9">D</text>
<text x="323.8" y="191.1">4</text>
<text x="16" y="212.6">C</text>
<text x="841.4" y="212.6">C</text>
<text x="324" y="229.6">1</text>
<text x="325.8" y="281.6">3</text>
<text x="346.9" y="323.9">2</text>
<text x="16.2" y="352.3">B</text>
<text x="841.7" y="352.3">B</text>
<text x="16.2" y="492">A</text>
<text x="841.7" y="492">A</text>
<text x="710.4" y="538.4">D</text>
<text x="747.8" y="536.7">OHC0013-5</text>
<text x="830.1" y="538.8">-</text>
<text x="51.6" y="555.5">8</text>
<text x="159.5" y="555.5">7</text>
<text x="267.5" y="555.5">6</text>
<text x="375.4" y="555.4">5</text>
<text x="483.4" y="555.5">4</text>
<text x="591.3" y="555.5">3</text>
<text x="699.3" y="555.5">2</text>
<text x="807.2" y="555.5">1</text>
</g>
<text font-size="5" x="760" y="525.2">https://www.OpenHornet.com</text>
<g font-size="4.3">
<text x="579.8" y="464.6">4</text>
<text x="595.1" y="464.6">1</text>
<text x="604.5" y="464.9">1698-02C</text>
<text x="658.7" y="464.9">CABLE, USB 3.0, PNL MOUNT, TYPE A TO TYPE A, 2 FT</text>
<text x="813.6" y="464.9">STEEL</text>
<text x="579.8" y="471.7">3</text>
<text x="595.1" y="471.7">1</text>
<text x="604.7" y="472">39-01-2081</text>
<text x="658.6" y="472">MOLEX, MINI-FIT JR, 5559-SERIES, PNL MNT, 8 POS</text>
<text x="813.5" y="472">N/A</text>
<text x="579.8" y="478.8">2</text>
<text x="595" y="478.8">2</text>
<text x="604.7" y="479.1">39-01-2041</text>
<text x="658.6" y="479.1">MOLEX, MINI-FIT JR, 5559-SERIES, PNL MNT, 4 POS</text>
<text x="813.5" y="479.1">N/A</text>
<text x="579.9" y="485.9">1</text>
<text x="595.1" y="485.9">1</text>
<text x="604.7" y="486.2">OHC0013-20</text>
<text x="658.6" y="486.2">LEFT LIP-UIP BULKHEAD PANEL</text>
<text x="813.4" y="486.2">RMRK</text>
<text x="575.8" y="493.5">ITEM</text>
<text x="591.7" y="493.4">QTY</text>
<text x="614.8" y="493.5">PART NUMBER</text>
<text x="720.3" y="493.5">DESCRIPTION</text>
<text x="814.5" y="493.5">MATERIAL</text>
<text x="693.3" y="500.1">PARTS LIST</text>
<text x="723.4" y="544.5">1:1</text>
<text x="809" y="544.5">6/8</text>
</g>
<g font-size="3.5">
<text x="708.9" y="530.9">SIZE</text>
<text x="718.9" y="530.5">DWG NO</text>
<text x="828.2" y="530.9">REV</text>
<text x="709.6" y="544.2">SCALE</text>
<text x="795" y="544.2">SHEET</text>
</g>
</svg>
